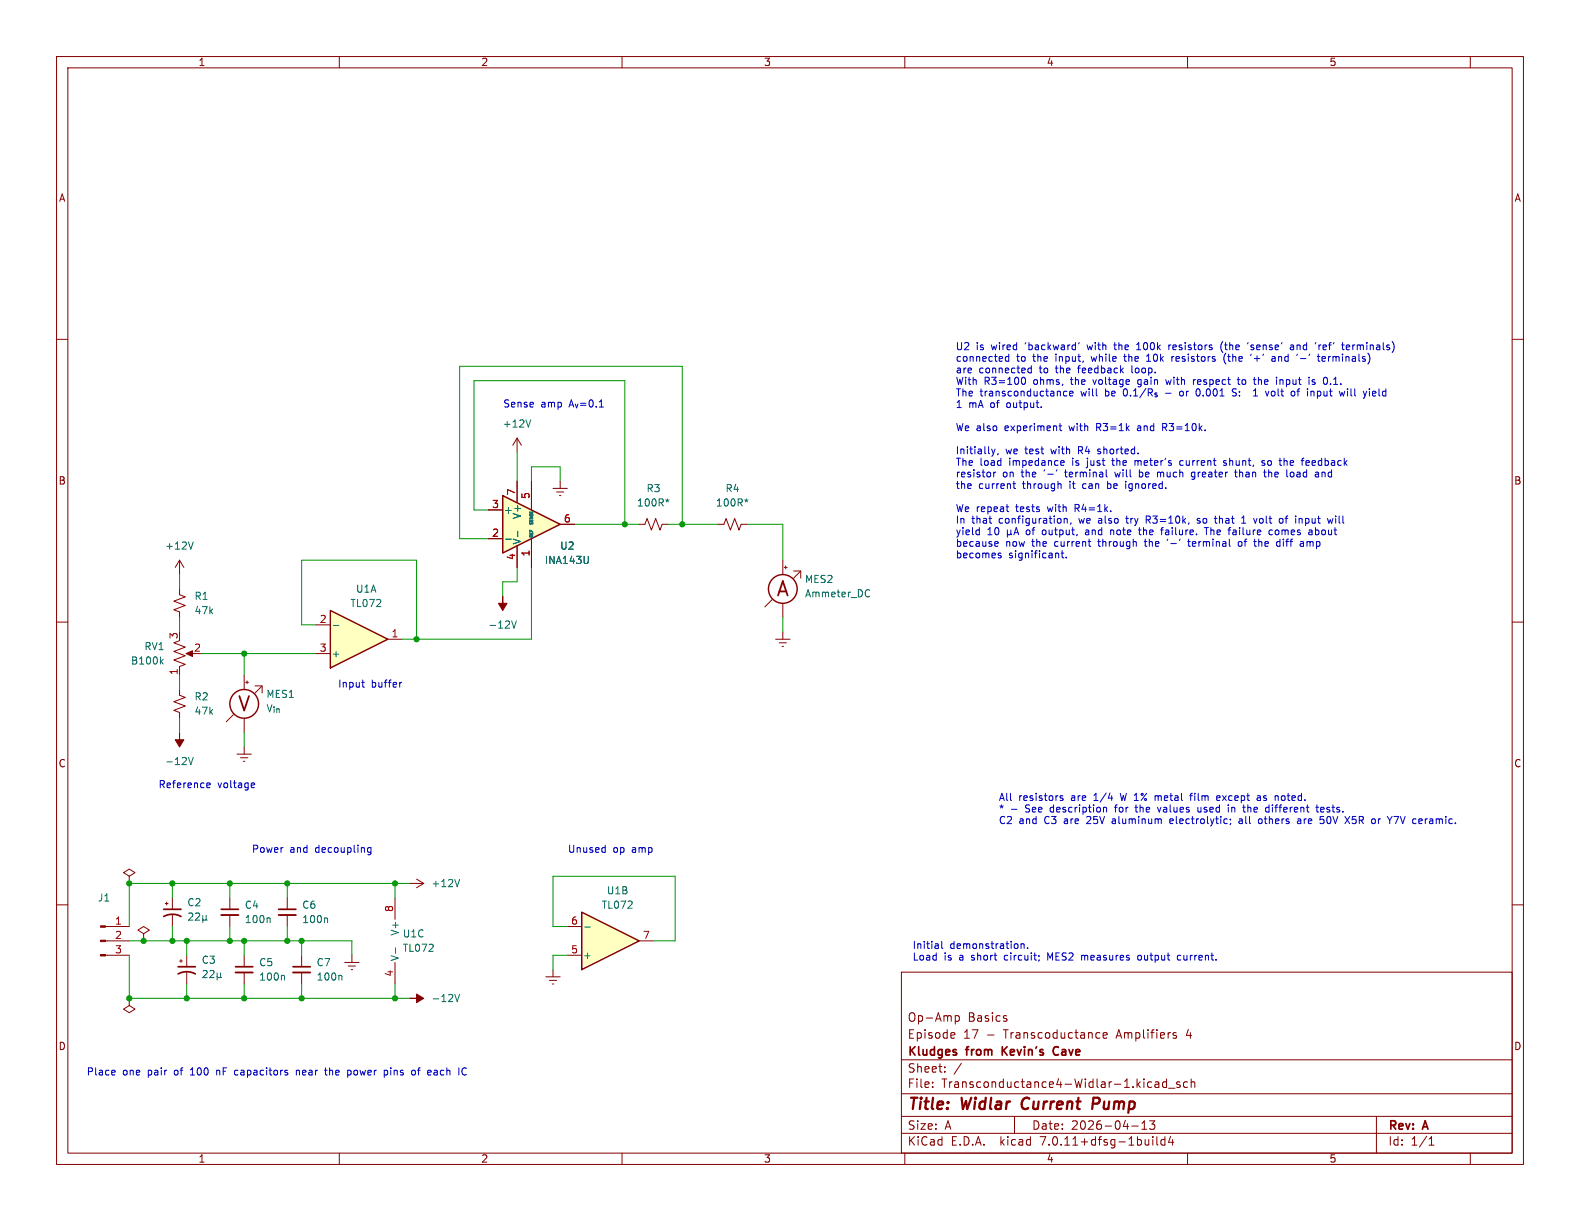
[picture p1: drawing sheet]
<svg xmlns="http://www.w3.org/2000/svg" width="279mm" height="216mm" viewBox="0 0 279 216" stroke-linecap="round" stroke-linejoin="round" font-family="sans-serif">
<g fill="none" stroke="#840000" stroke-width=".18">
<path d="M10 10h259.4v195.9h-259.4zM12 12h255.4v191.9h-255.4zM60 10v2M110 10v2M160 10v2M210 10v2M260 10v2M10 60h2M267.4 60h2M31.7 99.1v2.5M31.7 99.1l-.7 1.2M31.7 99.1l.8 1.2"/>
<path d="M10 110h2M31.7 113.3l-1 .4 2.1 .7-2.1 .8 2.1 .8-2.1 .7 2.1 .8-1.1 .4v1.5M31.7 104.1v1.1l1.1 .3-2.1 .8 2.1 .8-2.1 .7 1 .4v1M33.3 115.6h1M267.4 110h2M10 160h2M40.6 158.8v2M50.8 158.8v2M267.4 160h2M40.6 161.8v2M43.2 168.9v2M43.2 172v2"/>
<path d="M50.8 161.8v2M159.4 171.9h108v32h-108zM168.9 179.6v1.5M168.9 179.7l.5-.1 .2 .3v.4l-.1 .2h-.6M177.9 179.6l.1 .1M159.4 197.4h108M159.4 193.4h108M159.4 187.4h108M164.9 192.1v.2M164.9 191.4v.1M167.1 189.4v.2M167.1 188.7v.1"/>
<path d="M168.4 182.6l.4 .1 .1 .2-.8 .2M168.8 183.5l-.4 .1M170 188l-1.3 1.9M177.9 180.1l.2 .2-.2 .3M179.4 197.4v3M194.1 182.6l.4 .1M194.5 183.5l-.4 .1M195.1 183.1l.7-.2-.1-.2-.4-.1-.2 .2v.7h.6M200.1 199.1h1.2M201.9 199.7h.9M201.9 198.6l.5-.4v1.5M203.3 198.2h.9l-.5 .6 .4 .1v.6l-.2 .2h-.4l-.2-.2"/>
<path d="M204.3 191.4h.6v.9M204.9 191.6l-.5 .1a.29 .29 0 0 0-.2 .3 .29 .29 0 0 0 .2 .3l.5-.1M206.3 191.4l-.4-.1-.3 .3v.4l.1 .2h.6M206.3 190.8v1.5M206.6 192.4h1.2M207.5 183l.5 .2 .1 .2-.2 .2-.5-.1M207.5 182.7h.5M208.6 191.4l-.3-.1-.2 .2v.2l.5 .2v.3h-.5M210 191.4l-.4-.1-.3 .3v.4l.1 .2h.6M210.6 191.4l.3-.1 .3 .1 .1 .9M210.6 190.8v1.5M243.4 197.4v6.5"/>
<path d="M60 203.9v2M110 203.9v2M159.4 200.4h108M160 203.9v2M203.9 201v.1M203.9 201.5v1M204.6 201v1.3l.2 .2M206 201v1.5M206 201.6l-.4-.1-.3 .3v.4l.1 .2h.6M207 200.9l-.4 1.1h1M207.4 201.5v1M210 203.9v2"/>
<path d="M252.7 202.5h.9M252.7 201.4l.4-.4v1.5M260 203.9v2"/>
</g>
<path d="M181 194.4a1.27 1.27 0 0 0-.1 1.6M194.1 194.1h-.7l-.3 2M194.2 195.1l-1 .1" fill="none" stroke="#840000" stroke-width=".4"/>
<path d="M39.1 160.8h3.1M41.7 170.9h3M49.3 160.8h3M177.2 185.1v1.5M178.1 185.1l-.9 .8M187.1 185.1a.74 .74 0 0 0-.9 .6 .74 .74 0 0 0 .5 .9l.4-.1" fill="none" stroke="#840000" stroke-width=".3"/>
<path d="M39.1 161.8h3.1M41.7 172h3M49.3 161.8h3" fill="none" stroke="#840000" stroke-width=".33"/>
<path d="M34.2 95.8l-.5 1.3M28.5 116.9l.4 .5M28.9 116.6l-.5 .5M47.6 162.3l.2 .2v.6M50.1 172.5l.2 .1v.7M57.7 162.3l.2 .2v.6" fill="none" stroke="#006464" stroke-width=".18"/>
<path d="M32.9 115.6l1.1-.5v1z" fill="#840000" stroke="#840000" stroke-width=".18"/>
<path d="M58.4 108l10.2 5-10.2 5.1z" fill="#ffffc2"/>
<path d="M58.4 108l10.2 5-10.2 5.1z" fill="none" stroke="#840000" stroke-width=".25"/>
<g fill="none" stroke="#840000" stroke-width=".18">
<path d="M91.4 77.5l-.7 1.2M91.4 77.5v2.5M91.4 77.5l.8 1.2M97.8 86.4h2.5M98.4 87h1.3M98.9 87.6h.3M99.1 85.1v1.3M113 92.7h1l.4-1 .8 2 .8-2 .7 2 .4-1h1M55.9 110.5h2.5M55.9 115.6h2.5M68.6 113h2.5M22.9 154.9l1-.6-1-.6-1.1 .6 1.1 .6v1.3"/>
<path d="M22.9 156.2h.1M18.6 168.9h4.3M18.6 166.4h4.3M18.6 163.8h4.3"/>
</g>
<path d="M93.9 74.2l-.5 1.3M117.7 88.4l.3 .1M118 88.2v.3M118 88.5l-.2 .3M118 88.5l.2 .3M118.3 88.4l-.3 .1M58.9 110.6h1M90.5 109.8l.4 1.3 .4-1.3" fill="none" stroke="#006464" stroke-width=".18"/>
<g fill="#840000" stroke="#840000" stroke-width=".18">
<path d="M88.9 105.4v1.3h.8l-.8 1.3-.8-1.3h.8z"/>
<path d="M17.8 168.8h.8v.2h-.8z"/>
<path d="M17.8 166.2h.8v.3h-.8z"/>
<path d="M17.8 163.7h.8v.3h-.8z"/>
</g>
<path d="M88.9 87.6l10.2 5.1-10.2 5.1z" fill="#ffffc2"/>
<g fill="none" stroke="#840000" stroke-width=".25">
<path d="M88.9 87.6l10.2 5.1-10.2 5.1z"/>
<circle cx="138.4" cy="104.1" r="2.54"/>
</g>
<g fill="none" stroke="#840000" stroke-width=".18">
<path d="M86.4 95.3h2.5M86.4 90.2h2.5M91.4 85.1v3.8M91.4 96.5v3.8M94 85.1v5.1M94 95.3v5M99.1 92.7h2.5M127 92.7h1l.4-1 .8 2 .7-2 .8 2 .4-1h1M138.4 99.1v2.5M136.5 106l-1.2 1.3M137.2 113h2.5M137.8 113.7h1.3"/>
<path d="M138.3 114.3h.3M138.4 106.7v2.5M138.4 111.8v1.2M138.7 100.3h.5M138.9 100.1v.5M140.3 101h1.3v1.2M141.6 101l-1.3 1.2M69.8 158.8v3.8M72.4 156.2h2.5M73.7 155.4l1.2 .8M74.9 156.2l-1.2 .8M22.9 176.5v1.3l-1.1 .6 1.1 .7 1-.7-1-.6"/>
<path d="M22.9 176.5h.1M53.3 168.9v2M53.3 172v2M61 170.2h2.5M61.6 170.8h1.3M62.1 171.5h.3M62.2 168.9v1.3M69.8 170.2v3.8M96.5 172.7h2.6M97.2 173.4h1.2M97.7 174h.2M97.8 171.5v1.2"/>
</g>
<g fill="none" stroke="#006464" stroke-width=".18">
<path d="M89.4 95.3h1M91.5 93.9v1M104 98.4v1l-.2 .2M131.7 88.4l.3 .1M132 88.2v.3M132 88.5l-.2 .3M132 88.5l.2 .3M132.3 88.4l-.3 .1M153.4 104.3l.4 .1M153.8 105.4l-.4 .1M81.3 155.5l-.5 1.3M60.3 172.5l.2 .1v.7"/>
<path d="M69.9 167.6v1M80.4 175.8l.4 1.3 .5-1.3"/>
</g>
<path d="M72.4 176.5h1.3v-.7l1.2 .7-1.2 .8v-.8z" fill="#840000" stroke="#840000" stroke-width=".18"/>
<path d="M51.8 172h3.1" fill="none" stroke="#840000" stroke-width=".33"/>
<path d="M51.8 170.9h3.1" fill="none" stroke="#840000" stroke-width=".3"/>
<path d="M102.9 161.3l10.1 5.1-10.1 5.1z" fill="#ffffc2"/>
<g fill="none" stroke="#840000" stroke-width=".25">
<path d="M102.9 161.3l10.1 5.1-10.1 5.1z"/>
<circle cx="43.2" cy="124.5" r="2.54"/>
</g>
<g fill="none" stroke="#840000" stroke-width=".18">
<path d="M86.4 95.3h2.5M86.4 90.2h2.5M91.4 85.1v3.8M91.4 96.5v3.8M94 85.1v5.1M94 95.3v5M99.1 92.7h2.5M43.2 119.4v2.5M31.7 121.9v1l1.1 .4-2.1 .8 2.1 .7-2.1 .8 1 .4v1M41.3 126.4l-1.3 1.2M41.9 133.4h2.5M42.5 134h1.3"/>
<path d="M43.1 134.6h.2M43.2 127v2.5M43.2 132.1v1.3M43.4 120.7h.5M43.7 120.4v.5M45.1 121.3h1.3v1.3M46.4 121.3l-1.3 1.3M29.2 159.8h.5M29.5 159.5v.5M30.5 158.8v2M25.4 165.1l1-.6-1-.7-1 .7 1 .6v1.3M25.4 166.4h.1"/>
<path d="M30.5 161.8v2M31.7 169.9h.6M32 169.7v.5M33 168.9v2M33 172v2M100.3 168.9h2.6M100.3 163.8h2.6M113 166.4h2.6"/>
</g>
<g fill="none" stroke="#006464" stroke-width=".18">
<path d="M89.4 95.3h1M91.5 93.9v1M104 98.4v1l-.2 .2M33.3 133.9l.4 1.3 .5-1.3M33.4 161.6l.5-.2 .2 .4-.8 .9h.8M34.6 161.6l.5-.2 .2 .4-.8 .9h.8M35.9 162.5l.1 .2h.3l.2-.2M35.9 161.9v1.2M35.9 171.7l.5-.1 .2 .4-.7 .9h.7M36.5 162.5l.1 .2M36.5 161.9v.6M37.1 171.7l.5-.1 .2 .4-.7 .9h.7"/>
<path d="M38.4 172.7l.2 .2h.2l.2-.2M38.4 172v1.3M39 172.7l.2 .2M39 172v.7M103.4 163.9h1"/>
</g>
<path d="M29 162.1a3.2 3.2 0 0 1 3 0M29 160.8h3M31.5 172.2a3.2 3.2 0 0 1 3 0M31.5 170.9h3" fill="none" stroke="#840000" stroke-width=".3"/>
<path d="M31.7 129.5v1.3h.8l-.8 1.3-.7-1.3h.7z" fill="#840000" stroke="#840000" stroke-width=".18"/>
<g fill="none" stroke="#0000c2" stroke-width=".18">
<path d="M175.4 79.4l.3 .8M176 79.4l-.3 .8M178.4 62.6v1.3M178.4 63.1l-.4-.1-.2 .3 .1 .5h.5M180.9 66.7l-.1 .1M181 66.7a.72 .72 0 0 1-.1 1.3l-.1-.1M181.8 65.7l.2 .2h.4M182.4 64.7v1.2M182.4 65.1h-.4l-.2 .2M184.1 71.9v.2M187.3 75.3h.5M187.5 74.9v1.1l.3 .2"/>
<path d="M188.7 69.2h-.4l-.2 .2 .1 .6h.5M189.1 69.6l.7-.1-.1-.3h-.4l-.2 .2 .1 .6h.5M190.8 60.6l-.1 .2M194.3 79.4l-.2 .2 .2 .2M197 61h.4M197.1 60.6l.1 1.2M198.7 63h.5M198.9 62.6v1.2M200.2 64.7v1l.1 .2M201 61.8h.7M201 60.9l.4-.3v1.2M201.3 75.3l-.1 .1"/>
<path d="M201.3 75.7l-.2 .2 .2 .3M201.4 67.1l-.2 .3v.3l.2 .3M202.8 63.9h.7M202.8 63l.3-.4v1.3M205.6 75.6h.5M205.9 75.6l.4 .6M206.1 74.9h-.5v1.3M206.1 67.1l.3 .9 .2-.6M206.7 61v.8M207 61l-.3 .2M207.2 63v.9M207.6 63l-.4 .3"/>
<path d="M209 69.2h-.3l-.1 .2 .1 .5 .3 .1M211 67.1v.9M211.4 67.1l-.4 .3M211.6 69.9l.2 .1h.2M216.2 60.4a1.46 1.46 0 0 0 0 1.9M216.5 61h.5M216.6 62.7a1.47 1.47 0 0 0 .2 1.7M217.1 63h.5M217.9 69.1l.7 .6-.2 .3h-.5M218.2 68.8h.4M218.8 67.1h.5M219 66.7v1.1l.3 .2"/>
<path d="M220.7 60.6l-.1 .2M221.2 61.8h.5M221.3 62.6l-.2 .3M221.7 70h.7M221.7 69.1l.3-.3v1.2M221.7 61.1l-.3-.1-.2 .2 .1 .2 .4 .1M221.8 63.4h1M222.5 66.7v1.3M222.7 67.1l-.2 .2M225 63.1h.4l.1 .8M225.2 69.2h-.3l-.1 .2 .1 .5 .3 .1M225.5 63.3l-.4 .1-.2 .2 .2 .3 .4-.1"/>
<path d="M226.3 67.3l.4-.2 .2 .2M226.3 67.1v.9M228.2 61.1h.5l.1 .7M228.8 61.3l-.5 .1-.1 .1 .1 .3h.5M229.3 69.2h.5M229.5 68.9v1.1M230 63.4h.9M231.6 62.6l-.1 .3M232.5 67.2l-.3-.1-.2 .2 .1 .2 .4 .1v.3h-.5M232.9 63h.5M233.1 62.6v1.1l.3 .2M233.6 61l-.3 .1"/>
<path d="M233.8 63.5l.6-.2-.1-.2-.3-.1-.2 .2v.6h.5M235.3 67.9v.1M238.1 61.4l.6-.1-.1-.2-.3-.1-.2 .2v.6h.5M238.3 68.8v.1M238.3 69.2v.8M243.2 69.2h-.3l-.2 .2 .1 .6h.4M243.3 69.5l-.6 .1M173.1 93.7l.1 .1M173.2 93.3v1.3M173.2 94.5l-.1 .1M175.7 80.2l-.2 .4M175.7 83.5v.8"/>
<path d="M176.1 95.8h.3l.1 .3-.6 .1M176.1 83.5l-.4 .2M176.4 96.5l-.3 .1M176.5 80.2l-.1 .2M176.6 98.2l.5 .2-.1 .2h-.4M176.6 97.9h.4M177.9 89.6h.5M178.1 90.4l.3 .1M178.1 93.7v1.3M178.1 94.4l.2 .2h.3l.1-.2M178.7 94.4l.2 .2M178.7 93.7v.7"/>
<path d="M179.1 85.5h.5M179.3 85.1v1.1l.3 .2M179.3 94.6l.4-1.3 .4 1.3M179.4 94.2h.6M187.2 97.9v.7M187.5 85.5l.1 .2v.7M187.6 97.8h.5M187.8 81.4l.3 .1 .1 .2-.6 .2M187.8 97.4v1.1l.3 .1M188.1 82.2l-.3 .1M188.2 91.7v.8M188.2 91.8l.2-.1h.3v.8"/>
<path d="M188.5 98.5v.1M189.4 92.5l-.1 .2M192.1 93.7l-.1 .1M192.1 94.1l-.2 .2 .2 .3M192.4 95.8h.5M192.8 96.6h.1M194.1 80.2h.1M195.6 84.2l.2 .1M195.9 85.1v1.3M195.9 86.3l.1 .1M196 85.5l-.1 .1M196.4 93.7v.9"/>
<path d="M196.6 81.4h.5M196.8 81v1.2M196.8 93.7l-.4 .1M197.1 83.5l.3 .8M199.1 85.1v.1M199.1 85.5v.9M199.1 91.7h.5M199.2 91.2l.1 1.3M200.7 81.4v.9M201.1 81.4l-.4 .2M201.3 93.7h.5M201.5 93.3v1.1l.3 .2"/>
<path d="M201.5 83.1v1.2M201.5 84.3h.3M201.8 83.5h-.3M202.3 95.8h.5M202.5 95.3l.1 1.2M202.7 91.9h.5M203 91.9l.4 .6M203.2 91.2h-.5v1.3M204.8 83.5h.3l.1 .2M205.2 93.7h.5M206.5 95.3l-.1 .3M209.2 81.5l-.3-.1-.3 .3 .1 .5h.5"/>
<path d="M210 95.8h.5M210.2 95.3v1.1l.3 .2M211.3 83.5h-.4l-.2 .2 .1 .6h.5M211.3 83.5v1l-.3 .3-.3-.1M212.2 91.7h-.3l-.2 .2 .6 .4M212.3 92.3l-.2 .2h-.4M213.3 93.3v1.3M214.7 91.7h.5M215.1 92.5h.1M216.8 81.5l-.3-.1-.1 .2v.2l.4 .1v.3h-.4M218.2 94.6h.3M218.2 93.7h.2"/>
<path d="M218.2 94.1h.3M218.3 83.5h.5M218.5 83.1v1.1l.3 .1M219 95.9l.2-.1 .4 .1v.5l-.1 .1-.3 .1-.2-.1zM219.2 83.1v1.2M219.4 83.5l-.2 .1M219.6 92.5h.7M219.6 91.6l.3-.4v1.3M222.6 95.3v1.3M222.8 95.8l-.2 .1M222.8 91.7l-.1 .2 .1 .6M223.4 83.5h.5"/>
<path d="M223.6 81.5l-.3-.1-.2 .2 .1 .2 .4 .1v.3h-.5M223.8 84.3h.1M224.3 83.1v1.2M224.7 83.5l-.4 .1M225 93.8l-.4-.1-.2 .3 .1 .5h.5M225.9 93.7l-.3 .1-.1 .2 .1 .4 .3 .2M226.2 95.8h.1M226.3 95.3v1.3M226.3 96.5l-.1 .1M226.8 91.7l.1 .2-.1 .6M227.1 81v1.3M227.2 91.7h.5"/>
<path d="M227.4 81.4l-.3 .2M227.6 91.2l-.2 .2v1.1M228.2 83.6l.4-.1 .2 .2-.1 .6h-.3l-.2-.1M230.1 91.7l.2 .1v.7M230.3 95.8l.2 .1v.7M230.5 96.5l-.4 .1M230.5 96.1h-.4M230.9 82.1l.2 .2 .4-.1M230.9 81.6l.2-.2h.3l.1 .2M231.1 95.8v.8M231.3 95.8l-.2 .1M231.5 81.7l-.6 .2"/>
<path d="M232.6 94.5l.4 .1M232.6 93.3v1.3M233 93.7l-.4 .1M233.8 83.5v.8M234.1 83.5l-.3 .1M235.7 91.7l-.2 .8M236.2 91.2v.2M236.2 91.7v.8M36.6 139.2h.5M36.6 138.5l.4-.1 .2 .3-.6 .2M44.6 138.4l.4 .1v.2l-.6 .2M45 139.2l-.4 .1"/>
<path d="M64 120.7h.4M64.2 121.4l.2 .1M71 120.7l-.3 .1M65.6 149.9v1l-.2 .2h-.3M65.6 149.9h-.4l-.2 .2 .1 .6h.5M106.9 149.9h.1M107 149.4v1.3M107 150.7h-.1M178.9 143.1h.9M187.9 140.8l-.3-.1-.1 .2v.2l.4 .1v.3h-.4M195.1 142.7v.9M195.1 142.9l.2-.2 .3 .1 .1 .8"/>
<path d="M196 141.1h.8M196.8 145.2l-.2 .1 .2 .3M196.8 144.8l-.1 .1M200.7 142.7h.5M200.9 142.3v1.2M204.6 140.7l-.3 .1M204.7 142.7l.3 .9 .3-.9M207.3 144.8h-.3l-.1 .2v.6h.4M207.5 145.1l-.6 .1M210.4 140.7h.5M210.9 140.3l-.3 .2v1M211.8 142.7l.1 .8 .3 .1 .2-.1"/>
<path d="M215.2 141.1l.6-.1-.1-.2-.4-.1-.1 .2v.6h.5M217.2 142.7v.9M217.6 144.9v.1M217.6 145.6l-.1 .2M217.8 142.7v.9M218 142.7l-.2 .2M219.1 144.9h.5M219.7 145.1l-.4 .1-.2 .1 .2 .3h.4M220.7 142.3v1.3M220.8 142.7l-.1 .2M222.3 140.8h.5l.1 .7M222.6 144.9l.2-.1 .3 .1 .1 .5-.1 .2h-.3l-.2-.1z"/>
<path d="M222.9 141l-.4 .1-.2 .1 .2 .3h.4M224.3 142.7l.1 .1M224.4 142.3v1.3M224.4 143.5l-.1 .1M226.6 140.8v.6M229.5 144.9h.5v.7M230 145.1l-.4 .1-.2 .1 .2 .3h.4M232.7 142.7h.5M232.9 142.3v1.1l.3 .2M233.5 144.4h.6M233.9 144.9l.2 .2v.3l-.2 .2M234.1 142.9l-.1-.2h-.3l-.2 .2 .1 .6h.5"/>
<path d="M234.1 143l-.6 .2M239.1 145.5l.2 .1M239.8 144.4h-.6l-.1 .6 .2-.1M244.1 144.8l-.3 .2M246.5 144.4h.8l-.5 1.2M165.9 166.9v.8M165.9 167.7h-.1M165.9 167.2h-.1M166.5 166.5v1l.2 .2M180.6 166.9v.8M180.6 167l.1-.1h.3l.1 .8M181.7 167.6v.1"/>
<path d="M183.7 169v.1M183.8 169.7l-.2 .2M185.7 169.4l-.4-.9v1.3M191.3 168.9v.9M191.6 168.9l-.3 .1M201.7 169l-.3-.1-.2 .3 .1 .5h.4M208.8 169l-.4-.1-.2 .3 .1 .5h.5M20.2 189.2l.2 .3-.6 .2M20.3 190l-.1 .1M33.7 190.1h.7M33.8 189.1l-.1 .1M38.3 189.2v.9"/>
<path d="M38.5 189.2l-.2 .2M41.5 190l.4 .1M41.9 189.2l-.4 .2M52.4 189.4l.4-.2 .2 .2M52.4 189.2v.9M57.4 189.2h.5M57.6 189.9l.3 .2M61.6 189.2l.4 .1 .1 .2-.1 .5-.4 .1M68.3 189.2l.3 .3v.3l-.3 .3M69.1 188.8v.1M73.3 189.3l.2 .2-.2 .5M73.8 189.2h.5"/>
<path d="M74.2 188.8l-.2 .2v1.1M76.7 189.9l.2 .2h.3M76.8 189.3h.5M77.2 189.6h-.3l-.2 .2M81.9 188.9l.3-.1 .3 .1M82.5 190l-.3 .1-.3-.1"/>
</g>
<g fill="none" stroke="#009600" stroke-width=".18">
<path d="M86.4 90.2h-2.6v-22.9h26.7v25.4M91.4 80v5.1M94 85.1v-2.5h5.1v2.5M101.6 92.7h11.4M118.1 92.7h8.9M120.6 92.7v-27.9h-39.3v30.5h5.1M132.1 92.7h6.3v6.4M31.7 101.6v2.5M31.7 109.2v2.6M31.7 119.4v2.5M35.6 115.6h20.3M43.2 115.6v3.8"/>
<path d="M55.9 110.5h-2.6v-11.4h20.4v13.9M91.4 100.3v2.6h-2.5v2.5M94 100.3v12.7h-22.9M138.4 109.2v2.6M31.7 127v2.5M43.2 129.5v2.6M30.5 156.2v2.6M40.6 156.2v2.6M50.8 156.2v2.6M69.8 156.2v2.6M72.4 156.2h-49.5v7.6M22.9 166.4h39.3v2.5"/>
<path d="M22.9 168.9v7.6h49.5M30.5 163.8v2.6M33 166.4v2.5M33 174v2.5M40.6 163.8v2.6M43.2 166.4v2.5M43.2 174v2.5M50.8 163.8v2.6M53.3 166.4v2.5M53.3 174v2.5M69.8 174v2.5M100.3 163.8h-2.5v-8.9h21.6v11.5h-3.8"/>
<path d="M100.3 168.9h-2.5v2.6"/>
</g>
<g fill="#009600" stroke="#009600" stroke-width=".18">
<circle cx="40.6" cy="156.2" r=".46"/>
<circle cx="33" cy="166.4" r=".46"/>
<circle cx="30.5" cy="166.4" r=".46"/>
<circle cx="25.4" cy="166.4" r=".46"/>
<circle cx="22.9" cy="176.5" r=".46"/>
<circle cx="33" cy="176.5" r=".46"/>
<circle cx="30.5" cy="156.2" r=".46"/>
<circle cx="22.9" cy="156.2" r=".46"/>
<circle cx="40.6" cy="166.4" r=".46"/>
<circle cx="43.2" cy="115.6" r=".46"/>
<circle cx="73.7" cy="113" r=".46"/>
<circle cx="110.5" cy="92.7" r=".46"/>
<circle cx="43.2" cy="166.4" r=".46"/>
<circle cx="50.8" cy="166.4" r=".46"/>
<circle cx="53.3" cy="166.4" r=".46"/>
<circle cx="43.2" cy="176.5" r=".46"/>
<circle cx="53.3" cy="176.5" r=".46"/>
<circle cx="120.6" cy="92.7" r=".46"/>
<circle cx="69.8" cy="176.5" r=".46"/>
<circle cx="69.8" cy="156.2" r=".46"/>
<circle cx="50.8" cy="156.2" r=".46"/>
</g>
<g font-size="3.5" fill="#840000">
<text x="137.1" y="105.9">A</text>
<text x="41.9" y="126.2">V</text>
</g>
<g font-size="2.8" fill="#840000">
<text x="160.4" y="196.8">Title:</text>
<text x="170.1" y="196.8">Widlar</text>
<text x="181.5" y="196.8">Current</text>
<text x="194.8" y="196.8">Pump</text>
</g>
<g font-size="2.1" fill="#840000">
<text x="160.4" y="183.9">Episode</text>
<text x="160.4" y="180.9">Op-Amp</text>
<text x="170.3" y="183.9">17</text>
<text x="171.1" y="180.9">Basics</text>
<text x="174.5" y="183.9">-</text>
<text x="177.7" y="183.9">Transcoductance</text>
<text x="197.7" y="183.9">Amplifiers</text>
<text x="210.2" y="183.9">4</text>
<text x="160.4" y="189.9">Sheet:</text>
<text x="160.4" y="187.1">Kludges</text>
<text x="171" y="187.1">from</text>
<text x="177.9" y="187.1">Kevin's</text>
<text x="187.6" y="187.1">Cave</text>
<text x="160.4" y="192.6">File:</text>
<text x="166.5" y="192.6">Transconductance4-Widlar-1.kicad_sch</text>
<text x="160.4" y="202.8">KiCad</text>
<text x="160.4" y="200">Size:</text>
<text x="167.1" y="200">A</text>
<text x="168.1" y="202.8">E.D.A.</text>
<text x="177" y="202.8">kicad</text>
<text x="182.4" y="200">Date:</text>
<text x="184.2" y="202.8">7.0.11+dfsg-1build4</text>
<text x="189.4" y="200">2026-04-13</text>
<text x="245.4" y="200.2">Rev:</text>
<text x="245.4" y="202.8">Id:</text>
<text x="249.5" y="202.8">1/1</text>
<text x="251.8" y="200.2">A</text>
</g>
<g font-size="1.8" fill="#840000">
<text x="35" y="11.9">1</text>
<text x="85" y="11.9">2</text>
<text x="135" y="11.9">3</text>
<text x="185" y="11.9">4</text>
<text x="235" y="11.9">5</text>
<text x="10.3" y="35.9">A</text>
<text x="267.7" y="35.9">A</text>
<text x="10.3" y="85.9">B</text>
<text x="267.7" y="85.9">B</text>
<text x="10.3" y="135.9">C</text>
<text x="267.7" y="135.9">C</text>
<text x="10.3" y="185.9">D</text>
<text x="267.7" y="185.9">D</text>
<text x="35" y="205.8">1</text>
<text x="85" y="205.8">2</text>
<text x="135" y="205.8">3</text>
<text x="185" y="205.8">4</text>
<text x="235" y="205.8">5</text>
</g>
<g font-size="1.8" fill="#0000c2">
<text x="168.9" y="62">U2</text>
<text x="168.9" y="64.1">connected</text>
<text x="172.6" y="62">is</text>
<text x="175.4" y="62">wired</text>
<text x="179.8" y="64.1">to</text>
<text x="181.6" y="62">'backward'</text>
<text x="182.8" y="64.1">the</text>
<text x="186.9" y="64.1">input,</text>
<text x="192.8" y="62">with</text>
<text x="193.5" y="64.1">while</text>
<text x="197.7" y="62">the</text>
<text x="199.5" y="64.1">the</text>
<text x="201.9" y="62">100k</text>
<text x="203.6" y="64.1">10k</text>
<text x="207.7" y="62">resistors</text>
<text x="208.3" y="64.1">resistors</text>
<text x="217.1" y="62">(the</text>
<text x="217.6" y="64.1">(the</text>
<text x="222.1" y="62">'sense'</text>
<text x="222.6" y="64.1">'+'</text>
<text x="226.6" y="64.1">and</text>
<text x="229.8" y="62">and</text>
<text x="234.5" y="62">'ref'</text>
<text x="235.2" y="64.1">terminals)</text>
<text x="239.4" y="62">terminals)</text>
<text x="168.9" y="66.1">are</text>
<text x="168.9" y="68.1">With</text>
<text x="168.9" y="70.2">The</text>
<text x="173.1" y="66.1">connected</text>
<text x="173.3" y="70.2">transconductance</text>
<text x="174" y="68.1">R3=100</text>
<text x="182.9" y="68.1">ohms,</text>
<text x="184" y="66.1">to</text>
<text x="187" y="66.1">the</text>
<text x="189.7" y="68.1">the</text>
<text x="191.1" y="66.1">feedback</text>
<text x="191.3" y="70.2">will</text>
<text x="193.8" y="68.1">voltage</text>
<text x="195.7" y="70.2">be</text>
<text x="199.1" y="70.2">0.1/R_{s} -</text>
<text x="200.8" y="66.1">loop.</text>
<text x="201.9" y="68.1">gain</text>
<text x="207.1" y="68.1">with</text>
<text x="209.5" y="70.2">or</text>
<text x="212.1" y="68.1">respect</text>
<text x="212.6" y="70.2">0.001</text>
<text x="219.2" y="70.2">S:</text>
<text x="220.2" y="68.1">to</text>
<text x="223.2" y="68.1">the</text>
<text x="223.4" y="70.2">1</text>
<text x="225.7" y="70.2">volt</text>
<text x="227.4" y="68.1">input</text>
<text x="230.4" y="70.2">of</text>
<text x="233.3" y="68.1">is</text>
<text x="233.5" y="70.2">input</text>
<text x="236.1" y="68.1">0.1.</text>
<text x="239.4" y="70.2">will</text>
<text x="243.8" y="70.2">yield</text>
<text x="88.9" y="72.1">Sense</text>
<text x="95.6" y="72.1">amp</text>
<text x="100.8" y="72.1">A_{v}=0.1</text>
<text x="168.9" y="72.2">1</text>
<text x="168.9" y="76.3">We also</text>
<text x="171.3" y="72.2">mA</text>
<text x="175.2" y="72.2">of</text>
<text x="177.8" y="76.3">experiment</text>
<text x="178.3" y="72.2">output.</text>
<text x="189.4" y="76.3">with</text>
<text x="194.3" y="76.3">R3=1k</text>
<text x="201.8" y="76.3">and</text>
<text x="206.4" y="76.3">R3=10k.</text>
<text x="168.9" y="80.4">Initially,</text>
<text x="168.9" y="82.5">The</text>
<text x="173.3" y="82.5">load</text>
<text x="177.8" y="80.4">we</text>
<text x="178.6" y="82.5">impedance</text>
<text x="181.4" y="80.4">test</text>
<text x="186.2" y="80.4">with</text>
<text x="189.9" y="82.5">is</text>
<text x="191.1" y="80.4">R4</text>
<text x="192.7" y="82.5">just</text>
<text x="194.8" y="80.4">shorted.</text>
<text x="197.4" y="82.5">the</text>
<text x="201.5" y="82.5">meter's</text>
<text x="209.7" y="82.5">current</text>
<text x="217.6" y="82.5">shunt,</text>
<text x="224.6" y="82.5">so</text>
<text x="228" y="82.5">the</text>
<text x="232.1" y="82.5">feedback</text>
<text x="168.9" y="84.5">resistor</text>
<text x="168.9" y="86.5">the</text>
<text x="173" y="86.5">current</text>
<text x="177.3" y="84.5">on</text>
<text x="180.7" y="84.5">the</text>
<text x="181" y="86.5">through</text>
<text x="184.9" y="84.5">'-'</text>
<text x="188.8" y="84.5">terminal</text>
<text x="189.4" y="86.5">it</text>
<text x="191.9" y="86.5">can</text>
<text x="196.5" y="86.5">be</text>
<text x="197.9" y="84.5">will</text>
<text x="199.9" y="86.5">ignored.</text>
<text x="202.3" y="84.5">be</text>
<text x="205.7" y="84.5">much</text>
<text x="212" y="84.5">greater</text>
<text x="219.9" y="84.5">than</text>
<text x="225.2" y="84.5">the</text>
<text x="229.4" y="84.5">load</text>
<text x="234.7" y="84.5">and</text>
<text x="168.9" y="90.6">We repeat</text>
<text x="168.9" y="92.7">In</text>
<text x="168.9" y="94.7">yield</text>
<text x="171.8" y="92.7">that</text>
<text x="174.6" y="94.7">10</text>
<text x="176.8" y="92.7">configuration,</text>
<text x="179.8" y="90.6">tests</text>
<text x="181.7" y="94.7">of</text>
<text x="184.8" y="94.7">output,</text>
<text x="185.5" y="90.6">with</text>
<text x="190.5" y="90.6">R4=1k.</text>
<text x="191.1" y="92.7">we</text>
<text x="192.6" y="94.7">and</text>
<text x="194.7" y="92.7">also</text>
<text x="197.2" y="94.7">note</text>
<text x="199.9" y="92.7">try</text>
<text x="202.5" y="94.7">the</text>
<text x="203.5" y="92.7">R3=10k,</text>
<text x="206.6" y="94.7">failure.</text>
<text x="212.8" y="92.7">so</text>
<text x="214.6" y="94.7">The</text>
<text x="216.1" y="92.7">that</text>
<text x="219" y="94.7">failure</text>
<text x="221.1" y="92.7">1</text>
<text x="223.4" y="92.7">volt</text>
<text x="226.3" y="94.7">comes</text>
<text x="228.1" y="92.7">of</text>
<text x="231.2" y="92.7">input</text>
<text x="233.5" y="94.7">about</text>
<text x="237.1" y="92.7">will</text>
<text x="168.9" y="96.8">because</text>
<text x="168.9" y="98.8">becomes</text>
<text x="177.8" y="96.8">now</text>
<text x="178.4" y="98.8">significant.</text>
<text x="182.6" y="96.8">the</text>
<text x="186.8" y="96.8">current</text>
<text x="194.7" y="96.8">through</text>
<text x="203.1" y="96.8">the</text>
<text x="207.3" y="96.8">'-'</text>
<text x="211.2" y="96.8">terminal</text>
<text x="220.2" y="96.8">of</text>
<text x="223.3" y="96.8">the</text>
<text x="227.4" y="96.8">diff</text>
<text x="231.8" y="96.8">amp</text>
<text x="59.7" y="121.7">Input</text>
<text x="65.6" y="121.7">buffer</text>
<text x="27.9" y="139.5">Reference</text>
<text x="38.5" y="139.5">voltage</text>
<text x="176.5" y="141.7">All</text>
<text x="176.5" y="143.8">*</text>
<text x="180.1" y="141.7">resistors</text>
<text x="181.4" y="143.8">See</text>
<text x="186" y="143.8">description</text>
<text x="189.5" y="141.7">are</text>
<text x="193.7" y="141.7">1/4</text>
<text x="197.7" y="143.8">for</text>
<text x="198.6" y="141.7">W 1%</text>
<text x="201.5" y="143.8">the</text>
<text x="205.1" y="141.7">metal</text>
<text x="205.6" y="143.8">values</text>
<text x="211.6" y="141.7">film</text>
<text x="212.8" y="143.8">used</text>
<text x="216.4" y="141.7">except</text>
<text x="218.4" y="143.8">in</text>
<text x="221.4" y="143.8">the</text>
<text x="223.8" y="141.7">as</text>
<text x="225.5" y="143.8">different</text>
<text x="227.1" y="141.7">noted.</text>
<text x="234.7" y="143.8">tests.</text>
<text x="176.5" y="145.8">C2</text>
<text x="180.2" y="145.8">and</text>
<text x="184.8" y="145.8">C3</text>
<text x="188.4" y="145.8">are</text>
<text x="192.6" y="145.8">25V</text>
<text x="197.3" y="145.8">aluminum</text>
<text x="207.7" y="145.8">electrolytic;</text>
<text x="220.2" y="145.8">all</text>
<text x="223.8" y="145.8">others</text>
<text x="230.9" y="145.8">are</text>
<text x="235.1" y="145.8">50V</text>
<text x="239.8" y="145.8">X5R</text>
<text x="244.6" y="145.8">or</text>
<text x="247.8" y="145.8">Y7V ceramic.</text>
<text x="44.4" y="150.9">Power</text>
<text x="51.2" y="150.9">and</text>
<text x="55.9" y="150.9">decoupling</text>
<text x="100.3" y="150.9">Unused</text>
<text x="108.4" y="150.9">op</text>
<text x="111.9" y="150.9">amp</text>
<text x="161.3" y="167.9">Initial</text>
<text x="168" y="167.9">demonstration.</text>
<text x="161.3" y="169.9">Load</text>
<text x="166.9" y="169.9">is</text>
<text x="169.7" y="169.9">a</text>
<text x="172.1" y="169.9">short</text>
<text x="178.1" y="169.9">circuit;</text>
<text x="185.9" y="169.9">MES2</text>
<text x="192.1" y="169.9">measures</text>
<text x="202.3" y="169.9">output</text>
<text x="209.5" y="169.9">current.</text>
<text x="15.2" y="190.3">Place</text>
<text x="21.7" y="190.3">one</text>
<text x="26.2" y="190.3">pair</text>
<text x="31.1" y="190.3">of</text>
<text x="34.1" y="190.3">100</text>
<text x="38.9" y="190.3">nF</text>
<text x="42.3" y="190.3">capacitors</text>
<text x="53.4" y="190.3">near</text>
<text x="58.8" y="190.3">the</text>
<text x="62.9" y="190.3">power</text>
<text x="69.6" y="190.3">pins</text>
<text x="74.7" y="190.3">of</text>
<text x="77.7" y="190.3">each</text>
</g>
<g font-size="1.8" fill="#006464">
<text x="88.8" y="75.8">+12V</text>
<text x="112.5" y="89.8">100R*</text>
<text x="114.2" y="87.2">R3</text>
<text x="126.5" y="89.8">100R*</text>
<text x="128.2" y="87.2">R4</text>
<text x="89" y="91">+</text>
<text x="92.3" y="91.9" transform="rotate(-90 92.3 91.9)">V+</text>
<text x="29.1" y="97.4">+12V</text>
<text x="92.3" y="96.4" transform="rotate(-90 92.3 96.4)">V-</text>
<text x="96.2" y="99.9">INA143U</text>
<text x="99" y="97.4">U2</text>
<text x="34.3" y="106.3">R1</text>
<text x="61.9" y="107.5">TL072</text>
<text x="62.9" y="105">U1A</text>
<text x="142.2" y="105.8">Ammeter_DC</text>
<text x="142.2" y="103.3">MES2</text>
<text x="34.3" y="108.8">47k</text>
<text x="86.3" y="111.4">-12V</text>
<text x="23.1" y="117.7">B100k</text>
<text x="25.4" y="115.2">RV1</text>
<text x="58.5" y="116.4">+</text>
<text x="34.3" y="124.1">R2</text>
<text x="47" y="123.6">MES1</text>
<text x="34.3" y="126.6">47k</text>
<text x="47" y="126.1">V_{in}</text>
<text x="29.1" y="135.5">-12V</text>
<text x="17.2" y="159.6">J1</text>
<text x="33" y="160.5">C2</text>
<text x="43.2" y="160.9">C4</text>
<text x="53.3" y="160.9">C6</text>
<text x="76.2" y="157.1">+12V</text>
<text x="106.3" y="160.9">TL072</text>
<text x="107.2" y="158.3">U1B</text>
<text x="43.2" y="163.4">100n</text>
<text x="53.3" y="163.4">100n</text>
<text x="70.7" y="165.6" transform="rotate(-90 70.7 165.6)">V+</text>
<text x="71.1" y="166">U1C</text>
<text x="35.6" y="170.6">C3</text>
<text x="45.7" y="171">C5</text>
<text x="45.7" y="173.6">100n</text>
<text x="55.9" y="171">C7</text>
<text x="55.9" y="173.6">100n</text>
<text x="70.7" y="170.1" transform="rotate(-90 70.7 170.1)">V-</text>
<text x="71.1" y="168.5">TL072</text>
<text x="103" y="169.8">+</text>
<text x="76.2" y="177.4">-12V</text>
</g>
<g font-size="1.8" fill="#a90000">
<text x="86.9" y="89.9">3</text>
<text x="91.2" y="87.7" transform="rotate(-90 91.2 87.7)">7</text>
<text x="93.7" y="88.3" transform="rotate(-90 93.7 88.3)">5</text>
<text x="86.9" y="95">2</text>
<text x="99.6" y="92.5">6</text>
<text x="91.2" y="99.1" transform="rotate(-90 91.2 99.1)">4</text>
<text x="93.7" y="98.5" transform="rotate(-90 93.7 98.5)">1</text>
<text x="31.5" y="113.1" transform="rotate(-90 31.5 113.1)">3</text>
<text x="56.4" y="110.2">2</text>
<text x="69.1" y="112.8">1</text>
<text x="31.5" y="119.5" transform="rotate(-90 31.5 119.5)">1</text>
<text x="34.2" y="115.3">2</text>
<text x="56.4" y="115.3">3</text>
<text x="69.6" y="161.4" transform="rotate(-90 69.6 161.4)">8</text>
<text x="20.2" y="163.6">1</text>
<text x="20.2" y="166.1">2</text>
<text x="100.9" y="163.6">6</text>
<text x="113.6" y="166.1">7</text>
<text x="20.2" y="168.7">3</text>
<text x="69.6" y="172.8" transform="rotate(-90 69.6 172.8)">4</text>
<text x="100.9" y="168.7">5</text>
</g>
<g font-size=".7" fill="#006464">
<text x="94.4" y="95.1" transform="rotate(-90 94.4 95.1)">REF</text>
<text x="94.4" y="92.9" transform="rotate(-90 94.4 92.9)">SENSE</text>
</g>
</svg>
